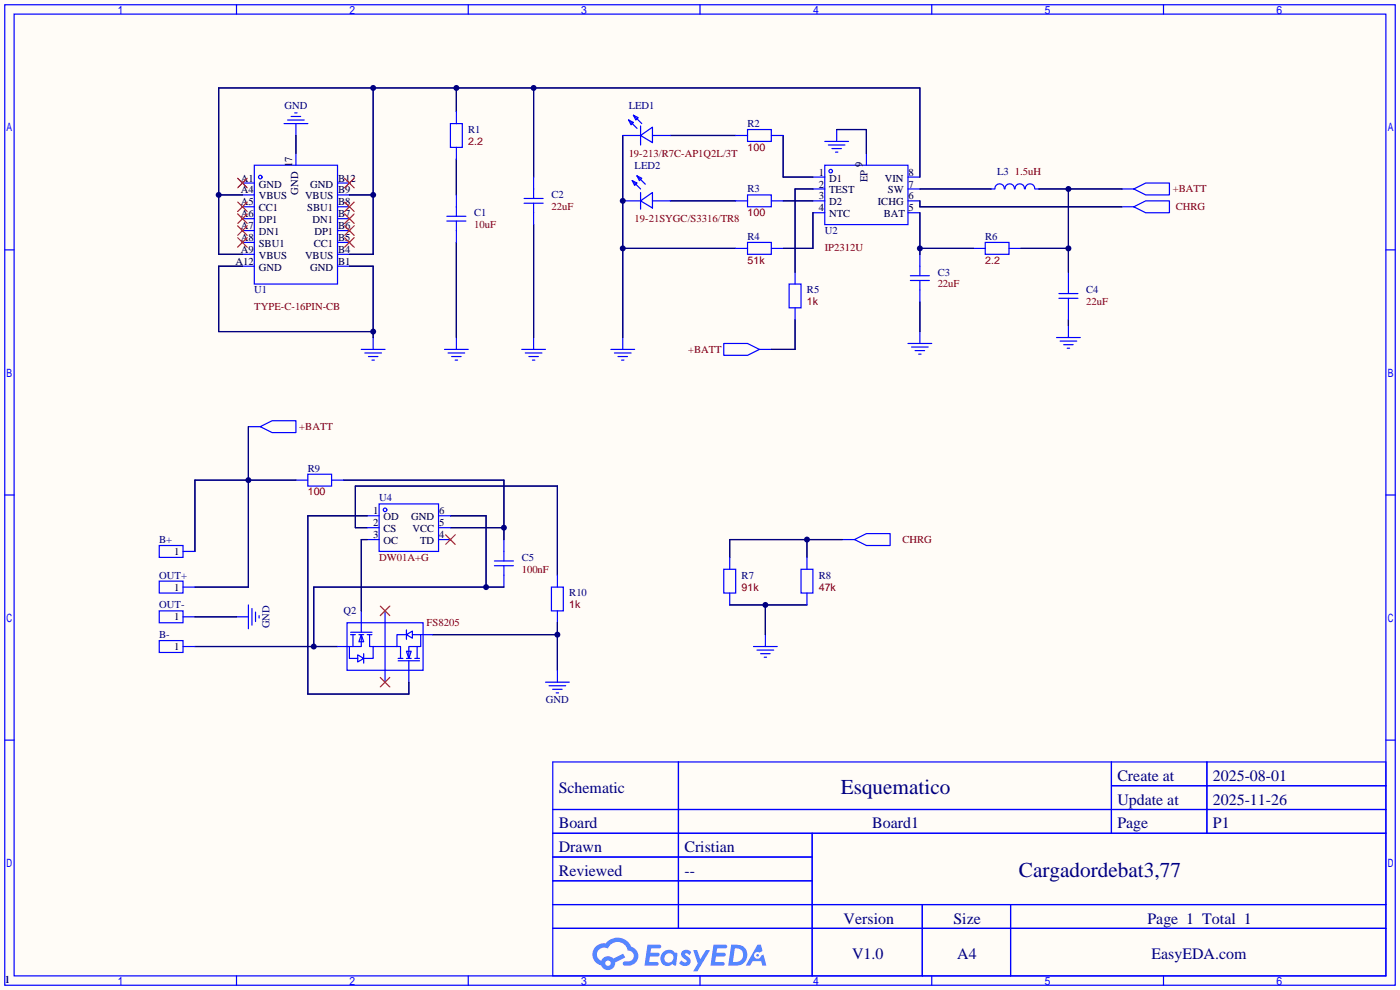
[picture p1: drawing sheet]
<svg xmlns="http://www.w3.org/2000/svg" width="299mm" height="212mm" viewBox="0 0 299 212" stroke-linecap="round" stroke-linejoin="round" font-family="sans-serif">
<path d="M0 0h299.2v211.6h-299.2z" fill="#fffcf7"/>
<g fill="none" stroke="#00f" stroke-width=".25">
<path d="M1 1h297.2v209.6h-297.2zM3 3h293.2v205.6h-293.2zM50.5 1v2M100.1 1v2M149.6 1v2M199.1 1v2M248.7 1v2M1 53.4h2M296.2 53.4h2M1 105.8h2M296.2 105.8h2M1 158.2h2"/>
<path d="M296.2 158.2h2M118.1 162.8h178.1v45.8h-178.1zM118.1 173h178.1M118.1 178.1h178.1M145 162.8v35.6M173.6 178.1v30.5M237.5 162.8v15.3M237.5 167.9h58.7M257.9 162.8v15.3M118.1 183.2h55.5M118.1 193.3h178.1M118.1 188.2h55.5"/>
<path d="M118.1 198.4h178.1M197.1 193.3v15.3M216 193.3v15.3M50.5 208.6v2M100.1 208.6v2M149.6 208.6v2M199.1 208.6v2M248.7 208.6v2"/>
</g>
<g fill="#5487ff">
<path d="M145.9 203.2a1.3 1.3 0 0 1 1.8 .3l-.4 .7a.54 .54 0 0 0-.9-.3l.1 .2a1.34 1.34 0 0 1 1 1.8 1.47 1.47 0 0 1-2.4-.1l.5-.5 .8 .4a.31 .31 0 0 0 .4-.3 .31 .31 0 0 0-.3-.3 1.12 1.12 0 0 1-.6-1.9z"/>
<path d="M148.2 203.1h.8l.7 1.9 1.1-1.9h1l-2.8 4.5h-.8l.9-1.7z"/>
<path d="M138.4 201.9h1.6a1.31 1.31 0 0 1 1.3 .2 .4 .4 0 0 1-.4 .6h-1.7l-.2 .9h1.7a.4 .4 0 0 1 .3 .5 .4 .4 0 0 1-.4 .3h-1.7l-.2 1.2h1.4a.46 .46 0 0 1 .5 .1 .46 .46 0 0 1 .1 .5l-.3 .2h-2.7z"/>
<path d="M152.5 201.9h1.6a1.32 1.32 0 0 1 1.3 .2 .39 .39 0 0 1-.4 .6h-1.7l-.2 .9h1.7a.4 .4 0 0 1 .3 .4 .4 .4 0 0 1-.4 .4h-1.7l-.2 1.2h1.4a.46 .46 0 0 1 .5 .1 .46 .46 0 0 1 .1 .5l-.3 .2h-2.7z"/>
<path d="M161.9 201.9h.7l.4 1.3-.7 .4a.75 .75 0 0 0-1.1 .3 .75 .75 0 0 0 .5 1 .75 .75 0 0 0 .9-.6l.6-.3 .6 2.4h-.9l-.2-1h-1.9l-.5 1h-.9z"/>
<path d="M156.3 201.9l-.7 4.5h1.5a2.27 2.27 0 0 0 2.6-2.3 2.27 2.27 0 0 0-2.7-2.2zM157 202.7a1.5 1.5 0 0 1 1.8 1.5 1.5 1.5 0 0 1-1.9 1.4h-.3z"/>
<path d="M141.7 203.5a1.6 1.6 0 0 0-.3 2.3 1.6 1.6 0 0 0 2.3 .2l.8 .4 .3-2.5-.2-.3h-.4a1.58 1.58 0 0 0-2.5-.1zM142.3 204a.98 .98 0 0 1 1.6 .5 .98 .98 0 0 1-1.1 1.2 .94 .94 0 0 1-.8-.6 .94 .94 0 0 1 .3-1.1z"/>
<path d="M127.3 202.3a2.37 2.37 0 0 0 1.2 4 1.54 1.54 0 0 0 1.7 1 1.54 1.54 0 0 0 1.3-1.6l2.1-1.1-.4-.8-2.1 1.1a1.57 1.57 0 0 0-2.6 .5 1.5 1.5 0 0 1-.7-2.2 1.5 1.5 0 0 1 2.1-.5 2.23 2.23 0 0 1 2.3-1.4 2.23 2.23 0 0 1 2 1.9 1.16 1.16 0 0 1 1.3 1 1.16 1.16 0 0 1-1.1 1.3h-.7a.47 .47 0 0 0-.6 .4 .47 .47 0 0 0 .4 .5 2.17 2.17 0 0 0 2.6-1 2.17 2.17 0 0 0-.4-2.6l-.8-.5a3.2 3.2 0 0 0-5.4-.7l-1.2 .1zM129.4 205.9a.58 .58 0 0 1 1.1 0 .58 .58 0 0 1-1.1 0z"/>
<circle cx="161.9" cy="204.2" r=".29"/>
</g>
<g fill="none" stroke="#00f" stroke-width=".25">
<path d="M51.8 39.1h2.6M54.4 35.3h17.7v25.4h-17.7zM60.7 26.4h5.1M61.5 25.7h3.5M62.2 24.9h2.1M63 24.1h.5M63.2 26.4v2.6M63.2 32.8v2.5M72.1 39.1h2.6M96.3 26.4h2.5v5.1h-2.5zM97.5 23.9v2.5M97.5 31.5v2.5"/>
<path d="M114 37.8v4.6M133.1 29h3.8M134.4 25.7l1 .5-.5 .5zM134.4 25.7l1.7 1.7M135.1 38.6l1 .5-.5 .5zM135.1 38.6l1.8 1.8M135.4 24.6l1 .5-.5 .6zM135.4 24.6l1.8 1.8M136.1 37.6l1.1 .5-.5 .5zM136.1 37.6l1.8 1.8M136.9 29l2.5-1.8v3.3zM136.9 26.9v4.1"/>
<path d="M139.4 29h3.9M157.2 29h2.6M159.8 27.7h5v2.5h-5zM164.8 29h2.6M173.7 37.8h2.6M176.3 35.3h17.8v12.7h-17.8zM176.3 30.2h5.1M177 31h3.6M177.8 31.8h2M178.6 32.5h.5M178.8 27.7v2.5M185.2 32.8v2.5"/>
<path d="M194.1 37.8h2.5M51.8 41.7h2.6M51.8 44.2h2.6M51.8 46.7h2.6M51.8 49.3h2.6M51.8 51.8h2.6M51.8 54.4h2.6M51.8 56.9h2.6M72.1 41.7h2.6M72.1 44.2h2.6M72.1 46.7h2.6M72.1 49.3h2.6"/>
<path d="M72.1 51.8h2.6M72.1 54.4h2.6M72.1 56.9h2.6M95.5 47.2h4.1M95.5 46.2h4.1M97.5 41.7v4.5M97.5 47.2v4.6M112 42.4h4.1M112 43.4h4.1M114 43.4v4.6M133.1 42.9h3.8M136.9 42.9l2.5-1.8v3.3z"/>
<path d="M136.9 41.1v3.6M139.4 42.9h3.9M157.2 42.9h2.6M157.2 53.1h2.6M159.8 41.7h5v2.5h-5zM159.8 51.8h5v2.6h-5zM164.8 42.9h2.6M164.8 53.1h2.6M169.9 58.2v2.5M173.7 40.4h2.6M173.7 42.9h2.6M173.7 45.5h2.6"/>
<path d="M194.1 40.4h2.5M194.1 42.9h2.5M194.1 45.5h2.5M194.6 58.9h4M194.6 59.9h4M196.6 54.4v4.5M196.6 59.9v4.6M208 53.1h2.6M210.6 51.8h5v2.6h-5zM211.8 40.4h.8M212.6 40.4a1.01 1.01 0 0 1 1-1.1 1.01 1.01 0 0 1 1.1 1.1M214.8 40.4a1.01 1.01 0 0 1 1-1.1 1.01 1.01 0 0 1 1 1.1"/>
<path d="M215.6 53.1h2.6M216.9 40.4a1.01 1.01 0 0 1 1-1.1 1.01 1.01 0 0 1 1.1 1.1M219.1 40.4a1.01 1.01 0 0 1 1-1.1 1.01 1.01 0 0 1 1 1.1M221.2 40.4h.8M228.3 58.2v4.5M239.8 44.2h2.5M239.8 40.4h2.5M242.3 44.2l2.6-1.3h5v2.6h-5zM242.3 40.4l2.6-1.3h5v2.6h-5zM77.2 74.7h5.1M78 75.4h3.5M78.7 76.2h2.1"/>
<path d="M79.5 77h.5M79.8 72.1v2.6M95 74.7h5.1M95.8 75.4h3.5M96.5 76.2h2.1M97.3 77h.5M97.5 72.1v2.6M111.5 74.7h5.1M112.3 75.4h3.5M113 76.2h2.1M113.8 77h.5M114 72.1v2.6"/>
<path d="M130.6 74.7h5M131.3 75.4h3.6M132.1 76.2h2M132.8 77h.5M133.1 72.1v2.6M154.7 73.4h5.1l2.5 1.3-2.5 1.2h-5.1zM162.3 74.7h2.5M168.7 60.7h2.5v5.1h-2.5zM169.9 65.8v2.5M194.1 73.4h5M194.8 74.2h3.6M195.6 74.9h2"/>
<path d="M196.3 75.7h.5M196.6 70.9v2.5M225.8 72.1h5.1M226.3 62.7h4.1M226.3 63.8h4.1M226.6 72.9h3.5M227.3 73.7h2.1M228.1 74.4h.5M228.3 63.8v4.5M228.3 69.6v2.5M53.1 91.2h2.5M55.6 91.2l2.6-1.3h5v2.6h-5z"/>
<path d="M34 116.6h5.1v2.5h-5.1zM39.1 117.9h2.6M63.2 102.6h2.6M65.8 101.3h5.1v2.6h-5.1zM70.9 102.6h2.5M78.5 115.3h2.5M78.5 110.2h2.5M78.5 112.8h2.5M81 107.7h12.7v10.2h-12.7zM93.7 115.3h2.6M93.7 110.2h2.6M93.7 112.8h2.6"/>
<path d="M105.7 119.9h4M107.7 115.3v4.6M156 119.1v2.6M172.5 119.1v2.6M180.1 115.3h2.5M182.6 115.3l2.6-1.3h5v2.6h-5zM34 124.2h5.1v2.5h-5.1zM34 130.6h5.1v2.5h-5.1zM34 136.9h5.1v2.5h-5.1zM39.1 138.2h2.6M39.1 131.8h2.6M39.1 125.5h2.6"/>
<path d="M50.5 131.8h2.6M53.1 129.3v5.1M53.8 130v3.6M54.6 130.8v2M55.4 131.6v.5M72.1 138.2h2.6M74.2 133.1h16.2v10.2h-16.2zM74.9 135.1h4.6M74.9 135.6h1M75.4 135.6v2.6M76.5 140l1.2 .7-1.2 .8zM76.7 135.6h1"/>
<path d="M77.2 135.6l.5 1.6h-1zM77.2 135.6v2.6h-2.5v2.5h1.8M77.2 130.6v4.5M77.7 139.7v2M78.5 135.6h1M79 135.6v2.6h.8v2.5h-2.1M79.8 138.2h5M82.3 130.6v15.2M86.9 139.2h1l-.5 1.5zM86.9 135.6l1.2-.7v1.5zM86.9 135.6h-2.1v2.6h.8v2.5M86.9 134.6v2.1"/>
<path d="M88.1 135.6h1.8v2.6h-2.5v2.5M89.2 138.2v2.5M89.9 135.6h2.6M105.7 120.9h4M107.7 120.9v4.6M117.9 125.5h2.5v5.1h-2.5zM119.1 122.9v2.6M119.1 130.6v2.5M154.7 121.7h2.5v5h-2.5zM156 126.7v2.6M161 138.2h5.1M161.8 138.9h3.6"/>
<path d="M162.6 139.7h2M163.6 135.6v2.6M171.2 121.7h2.5v5h-2.5zM172.5 126.7v2.6M85.1 141.2h4.6M85.1 140.7h1M86.9 140.7h1M87.4 141.2v4.6M88.6 140.7h1.1M116.6 145.8h5.1M117.3 146.6h3.6M118.1 147.3h2"/>
<path d="M118.9 148.1h.5M119.1 143.3v2.5M163.3 140.5h.5"/>
<circle cx="55.6" cy="37.8" r=".38"/>
<circle cx="177.5" cy="36.6" r=".38"/>
<circle cx="82.3" cy="109" r=".38"/>
</g>
<g fill="none" stroke="#f00" stroke-width=".25">
<path d="M50.8 38.1l2 2M52.8 38.1l-2 2M73.7 38.1l2 2M75.7 38.1l-2 2M50.8 43.2l2 2M50.8 45.7l2 2.1M50.8 48.3l2 2M50.8 50.8l2 2M52.8 43.2l-2 2M52.8 45.7l-2 2.1M52.8 48.3l-2 2M52.8 50.8l-2 2"/>
<path d="M73.7 50.8l2 2M73.7 48.3l2 2M73.7 45.7l2 2.1M73.7 43.2l2 2M75.7 50.8l-2 2M75.7 48.3l-2 2M75.7 45.7l-2 2.1M75.7 43.2l-2 2M95.2 114.3l2.1 2M97.3 114.3l-2.1 2M81.3 129.5l2 2.1M83.3 129.5l-2 2.1"/>
<path d="M81.3 144.8l2 2M83.3 144.8l-2 2"/>
</g>
<g fill="none" stroke="#000080" stroke-width=".25">
<path d="M79.8 18.8v35.6h-5.1M97.5 18.8v5.1M114 18.8v19M63.2 29v3.8M97.5 34v7.7M133.1 29v43.1M143.3 29h13.9M167.4 29v8.8h6.3M178.8 27.7h6.4v5.1M196.6 37.8v-19h-149.9v35.6h5.1M46.7 41.7h5.1M51.8 56.9h-5.1v14h33.1"/>
<path d="M74.7 56.9h5.1v15.2M74.7 41.7h5.1M97.5 51.8v20.3M114 48v24.1M133.1 53.1h24.1M143.3 42.9h13.9M167.4 42.9h6.3M173.7 45.5v7.6h-6.3M173.7 40.4h-3.8v17.8M196.6 42.9v1.3h43.2M196.6 45.5v8.9M196.6 53.1h11.4"/>
<path d="M196.6 40.4h15.2M218.2 53.1h10.1M222 40.4h17.8M228.3 40.4v17.8M169.9 68.3v6.4h-5.1M196.6 64.5v6.4M228.3 68.3v1.3M53.1 91.2v34.3h-11.4M63.2 102.6h-21.5v15.3M73.4 102.6h34.3v12.7M78.5 115.3h-1.3v15.3M78.5 112.8h-2.6v-8.9h43.2v19"/>
<path d="M78.5 110.2h-12.7v38.1h21.6v-2.5M96.3 112.8h11.4M96.3 110.2h7.6v15.3M172.5 115.3v3.8M180.1 115.3h-24.1v3.8M41.7 138.2h30.4M41.7 131.8h8.8M92.5 135.6h26.6M107.7 125.5h-40.6v12.7M119.1 133.1v10.2M156 129.3h16.5M163.6 129.3v6.3"/>
</g>
<g fill="#000080">
<circle cx="79.8" cy="41.7" r=".63"/>
<circle cx="79.8" cy="18.8" r=".63"/>
<circle cx="97.5" cy="18.8" r=".63"/>
<circle cx="114" cy="18.8" r=".63"/>
<circle cx="46.7" cy="41.7" r=".63"/>
<circle cx="133.1" cy="42.9" r=".63"/>
<circle cx="133.1" cy="53.1" r=".63"/>
<circle cx="163.6" cy="129.3" r=".63"/>
<circle cx="172.5" cy="115.3" r=".63"/>
<circle cx="107.7" cy="112.8" r=".63"/>
<circle cx="103.9" cy="125.5" r=".63"/>
<circle cx="67.1" cy="138.2" r=".63"/>
<circle cx="119.1" cy="135.6" r=".63"/>
<circle cx="53.1" cy="102.6" r=".63"/>
<circle cx="79.8" cy="70.9" r=".63"/>
<circle cx="228.3" cy="40.4" r=".63"/>
<circle cx="228.3" cy="53.1" r=".63"/>
<circle cx="196.6" cy="53.1" r=".63"/>
</g>
<g font-size="4.5" fill="#000080">
<text x="179.7" y="169.7">Esquematico</text>
<text x="217.8" y="187.5">Cargadordebat3,77</text>
</g>
<g font-size="3.4" fill="#000080">
<text x="238.8" y="166.9">Create at</text>
<text x="259.2" y="166.9">2025-08-01</text>
<text x="119.4" y="169.4">Schematic</text>
<text x="238.8" y="172">Update at</text>
<text x="259.2" y="172">2025-11-26</text>
<text x="119.4" y="177.1">Board</text>
<text x="186.4" y="177.1">Board1</text>
<text x="238.8" y="177.1">Page</text>
<text x="259.2" y="177.1">P1</text>
<text x="119.4" y="182.1">Drawn</text>
<text x="146.3" y="182.1">Cristian</text>
<text x="119.4" y="187.2">Reviewed</text>
<text x="146.3" y="187.2">--</text>
<text x="180.3" y="197.4">Version</text>
<text x="203.8" y="197.4">Size</text>
<text x="245.2" y="197.4">Page 1 Total 1</text>
<text x="182.1" y="205">V1.0</text>
<text x="204.6" y="205">A4</text>
<text x="246.1" y="205">EasyEDA.com</text>
</g>
<g font-size="2.3" fill="#000080">
<text x="60.8" y="23.3">GND</text>
<text x="134.4" y="23.3">LED1</text>
<text x="100.1" y="28.4">R1</text>
<text x="159.8" y="27.1">R2</text>
<text x="135.6" y="36">LED2</text>
<text x="159.8" y="41.1">R3</text>
<text x="213.1" y="37.3">L3</text>
<text x="101.3" y="46.2">C1</text>
<text x="117.9" y="42.4">C2</text>
<text x="159.8" y="51.3">R4</text>
<text x="176.3" y="50">U2</text>
<text x="210.6" y="51.3">R6</text>
<text x="200.4" y="58.9">C3</text>
<text x="54.4" y="62.7">U1</text>
<text x="172.5" y="62.7">R5</text>
<text x="232.2" y="62.7">C4</text>
<text x="65.8" y="100.8">R9</text>
<text x="81" y="107.2">U4</text>
<text x="34" y="116">B+</text>
<text x="111.5" y="119.9">C5</text>
<text x="34" y="123.7">OUT+</text>
<text x="158.5" y="123.7">R7</text>
<text x="175" y="123.7">R8</text>
<text x="34" y="130">OUT-</text>
<text x="73.4" y="131.3">Q2</text>
<text x="121.7" y="127.5">R10</text>
<text x="34" y="136.4">B-</text>
<text x="57.6" y="134.3" transform="rotate(-90 57.6 134.3)">GND</text>
<text x="116.7" y="150.3">GND</text>
<text x="1" y="210">1</text>
</g>
<g font-size="2.3">
<text x="62.4" y="35.7" transform="rotate(-90 62.4 35.7)">17</text>
<text x="184.4" y="35.8" transform="rotate(-90 184.4 35.8)">9</text>
<text x="51.5" y="38.8">A1</text>
<text x="51.5" y="41.3">A4</text>
<text x="55.3" y="40.1">GND</text>
<text x="63.7" y="41.6" transform="rotate(-90 63.7 41.6)">GND</text>
<text x="66.3" y="40.1">GND</text>
<text x="72.3" y="41.3">B9</text>
<text x="72.3" y="38.8">B12</text>
<text x="175" y="37.5">1</text>
<text x="175" y="40.1">2</text>
<text x="177.2" y="38.8">D1</text>
<text x="177.2" y="41.3">TEST</text>
<text x="185.4" y="38.9" transform="rotate(-90 185.4 38.9)">EP</text>
<text x="189.1" y="38.8">VIN</text>
<text x="189.7" y="41.3">SW</text>
<text x="194.2" y="40.1">7</text>
<text x="194.2" y="37.5">8</text>
<text x="51.5" y="43.9">A5</text>
<text x="51.5" y="46.4">A6</text>
<text x="55.3" y="42.6">VBUS</text>
<text x="55.3" y="45.2">CC1</text>
<text x="55.3" y="47.7">DP1</text>
<text x="65.2" y="42.6">VBUS</text>
<text x="65.7" y="45.2">SBU1</text>
<text x="66.8" y="47.7">DN1</text>
<text x="72.3" y="46.4">B7</text>
<text x="72.3" y="43.9">B8</text>
<text x="175" y="42.6">3</text>
<text x="175" y="45.2">4</text>
<text x="177.2" y="43.9">D2</text>
<text x="177.2" y="46.4">NTC</text>
<text x="187.6" y="43.9">ICHG</text>
<text x="188.9" y="46.4">BAT</text>
<text x="194.2" y="45.2">5</text>
<text x="194.2" y="42.6">6</text>
<text x="51.5" y="49">A7</text>
<text x="51.5" y="51.5">A8</text>
<text x="55.3" y="50.2">DN1</text>
<text x="55.3" y="52.8">SBU1</text>
<text x="67.1" y="52.8">CC1</text>
<text x="67.2" y="50.2">DP1</text>
<text x="72.3" y="51.5">B5</text>
<text x="72.3" y="49">B6</text>
<text x="50.3" y="56.6">A12</text>
<text x="51.5" y="54">A9</text>
<text x="55.3" y="55.3">VBUS</text>
<text x="55.3" y="57.9">GND</text>
<text x="65.2" y="55.3">VBUS</text>
<text x="66.3" y="57.9">GND</text>
<text x="72.3" y="56.6">B1</text>
<text x="72.3" y="54">B4</text>
<text x="79.8" y="112.5">2</text>
<text x="79.8" y="109.9">1</text>
<text x="82" y="113.7">CS</text>
<text x="82" y="111.2">OD</text>
<text x="87.9" y="111.2">GND</text>
<text x="88.2" y="113.7">VCC</text>
<text x="93.9" y="109.9">6</text>
<text x="93.9" y="112.5">5</text>
<text x="37.2" y="118.6">1</text>
<text x="79.8" y="115">3</text>
<text x="82" y="116.3">OC</text>
<text x="89.8" y="116.3">TD</text>
<text x="93.9" y="115">4</text>
<text x="37.2" y="126.2">1</text>
<text x="37.2" y="132.6">1</text>
<text x="37.2" y="138.9">1</text>
</g>
<g font-size="2.3" fill="#800000">
<text x="100.1" y="31">2.2</text>
<text x="134.4" y="33.5">19-213/R7C-AP1Q2L/3T</text>
<text x="159.8" y="32.2">100</text>
<text x="216.9" y="37.3">1.5uH</text>
<text x="250.7" y="41.1">+BATT</text>
<text x="117.9" y="44.9">22uF</text>
<text x="135.6" y="47.5">19-21SYGC/S3316/TR8</text>
<text x="159.8" y="46.2">100</text>
<text x="251.3" y="44.9">CHRG</text>
<text x="101.3" y="48.7">10uF</text>
<text x="176.3" y="53.6">IP2312U</text>
<text x="159.8" y="56.4">51k</text>
<text x="210.6" y="56.4">2.2</text>
<text x="172.5" y="65.2">1k</text>
<text x="200.4" y="61.4">22uF</text>
<text x="232.2" y="65.2">22uF</text>
<text x="54.4" y="66.3">TYPE-C-16PIN-CB</text>
<text x="147.1" y="75.4">+BATT</text>
<text x="64" y="91.9">+BATT</text>
<text x="65.8" y="105.9">100</text>
<text x="81" y="119.9">DW01A+G</text>
<text x="192.9" y="116">CHRG</text>
<text x="111.5" y="122.4">100nF</text>
<text x="121.7" y="130">1k</text>
<text x="158.5" y="126.2">91k</text>
<text x="175" y="126.2">47k</text>
<text x="91.2" y="133.8">FS8205</text>
</g>
</svg>
